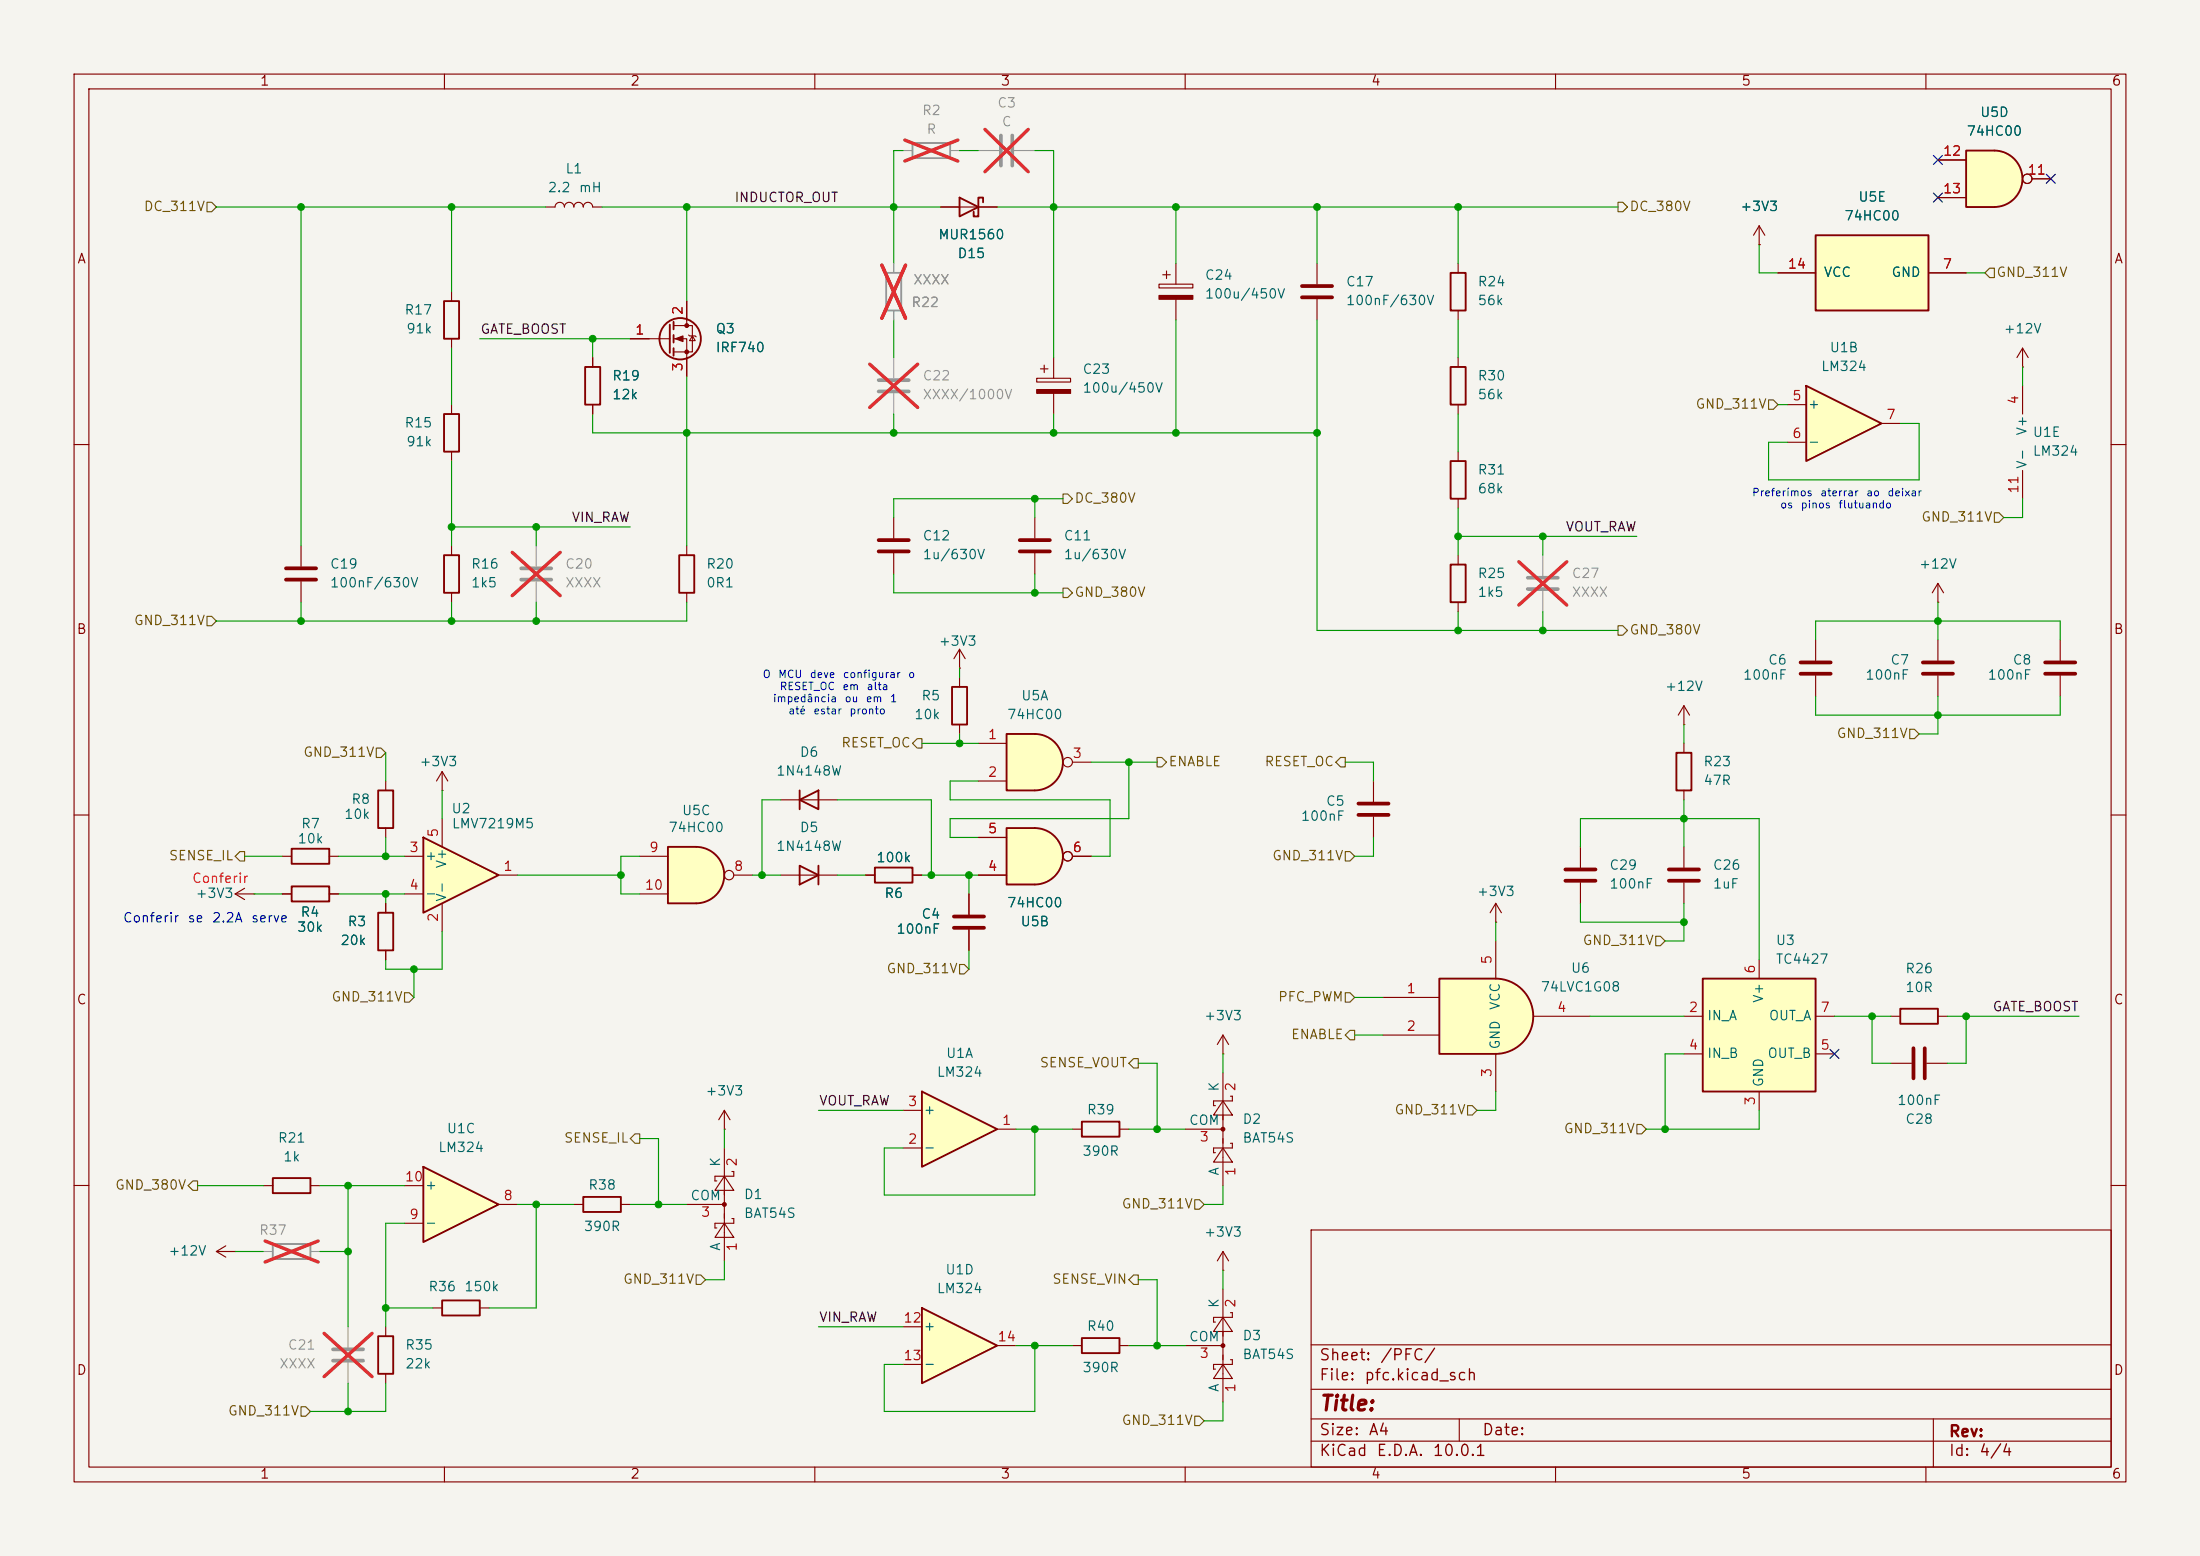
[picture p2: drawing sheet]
<svg xmlns="http://www.w3.org/2000/svg" width="297mm" height="210mm" viewBox="0 0 297 210" stroke-linecap="round" stroke-linejoin="round" font-family="sans-serif">
<path d="M0 0h297v210h-297z" fill="#f5f4ef" stroke="#f5f4ef" stroke-width=".14"/>
<g fill="none" stroke="#840000" stroke-width=".15">
<path d="M10 10h277v190h-277zM12 12h273v186h-273zM60 10v2M110 10v2M160 10v2M210 10v2M260 10v2M10 60h2M92.7 73.7v1.2M285 60h2M92.7 80v1.3M10 110h2"/>
<path d="M285 110h2M10 160h2M177 166h108v32h-108zM285 160h2M60 198v2M110 198v2M160 198v2M177 194.5h108M177 191.5h108M177 187.5h108M177 181.5h108M197 191.5v3"/>
<path d="M210 198v2M260 198v2M261 191.5v6.5"/>
</g>
<path d="M70.4 76.7h4M70.4 78.2h4" fill="none" stroke="#9c9b98" stroke-width=".51"/>
<path d="M72.4 73.7v2.8M72.4 78.5v2.8" fill="none" stroke="#9c9b98" stroke-width=".15"/>
<path d="M69.2 74.5l6.4 5.9M75.6 74.5l-6.4 5.9" fill="none" stroke="#e12e31" stroke-width=".46"/>
<path d="M91.7 74.9h2v5.1h-2z" fill="none" stroke="#840000" stroke-width=".25"/>
<path d="M245.1 31.8h15.2v10.1h-15.2z" fill="#ffffc2"/>
<path d="M245.1 31.8h15.2v10.1h-15.2zM59.9 74.9h2.1v5.1h-2.1zM195.8 76.2h2.1v5.1h-2.1zM107.9 108l2.6-1.3v2.5zM107.9 106.7v2.5M146 180.6h5.1v2h-5.1z" fill="none" stroke="#840000" stroke-width=".25"/>
<g fill="none" stroke="#840000" stroke-width=".15">
<path d="M240 36.8h5.1M260.3 36.8h5.1M61 73.7v1.2M196.8 74.9v1.3M61 80v1.3M196.8 81.3v1.3M105.4 108h7.6M165.1 177.8l1.3 1.9h-2.6zM165.1 174v15.2M166.1 177.2h.3v.6h-2.6v.6h.3M144.8 181.6h1.2M151.1 181.6h1.3"/>
<path d="M160 181.6h5.1M165.1 184.2l1.3 1.9h-2.6zM166.1 183.5h.3v.7h-2.6v.6h.3"/>
</g>
<path d="M123.2 19.3h5.1v2h-5.1z" fill="none" stroke="#9c9b98" stroke-width=".25"/>
<path d="M121.9 20.3h1.3M128.3 20.3h1.2M132.1 20.3h2.8M136.9 20.3h2.8" fill="none" stroke="#9c9b98" stroke-width=".15"/>
<path d="M122.1 18.9l7.2 2.8M129.3 18.9l-7.2 2.8M133 17.5l5.8 5.7M138.8 17.5l-5.8 5.7" fill="none" stroke="#e12e31" stroke-width=".46"/>
<path d="M135.1 18.3v4.1M136.7 18.3v4.1" fill="none" stroke="#9c9b98" stroke-width=".51"/>
<circle cx="165.1" cy="181.6" r=".25" fill="#840000" stroke="#840000" stroke-width=".15"/>
<path d="M139.7 111.8a3.8 3.8 0 0 1 3.8 3.8 3.8 3.8 0 0 1-3.8 3.8z" fill="#ffffc2" stroke="#ffffc2" stroke-width=".14"/>
<path d="M135.9 111.8h3.8v7.6h-3.8z" fill="#ffffc2"/>
<g fill="none" stroke="#840000" stroke-width=".25">
<path d="M90.4 43.8v3.8M90.9 43.4v1.1M90.9 45.2v1M90.9 47v1M135.9 111.8h3.8a3.8 3.8 0 0 1 3.8 3.8 3.8 3.8 0 0 1-3.8 3.8h-3.8zM59.7 175.5h5.1v2h-5.1z"/>
<circle cx="91.8" cy="45.7" r="2.79"/>
</g>
<g fill="none" stroke="#840000" stroke-width=".15">
<path d="M85.1 45.7h5.3M90.9 43.9h2.6v3.6h-2.6M90.9 45.7h1.8v5.1M92.7 40.6v3.3M93 45.2l.1 .1h.8l.1 .2M93.5 45.3l.4 .7h-.8zM120.6 69.9v2.7M120.6 74.7v2.8M132.1 118.1h3.8M132.1 113h3.8M144.8 115.6h2.5M58.4 176.5h1.3"/>
<path d="M64.8 176.5h1.2"/>
<circle cx="144.1" cy="115.6" r=".63"/>
</g>
<g fill="#840000" stroke="#840000" stroke-width=".15">
<path d="M91.2 45.7l1-.4v.8z"/>
<circle cx="92.7" cy="43.9" r=".25"/>
<circle cx="92.7" cy="47.5" r=".25"/>
</g>
<path d="M118.6 74.4h4.1M118.6 72.9h4.1" fill="none" stroke="#840000" stroke-width=".51"/>
<path d="M124.5 147.3l10.1 5.1-10.1 5.1z" fill="#ffffc2"/>
<path d="M59.9 55.9h2.1v5.1h-2.1zM59.9 40.6h2.1v5.1h-2.1zM128.5 92.7h2.1v5.1h-2.1zM124.5 147.3l10.1 5.1-10.1 5.1z" fill="none" stroke="#840000" stroke-width=".25"/>
<g fill="none" stroke="#840000" stroke-width=".15">
<path d="M61 39.4v1.2M61 45.7v1.3M61 54.6v1.3M40.6 73.7v2.8M40.6 78.5v2.8M61 61v1.2M139.7 69.9v2.7M139.7 74.7v2.8M129.5 90.2h.1M129.5 87.6v2.6M129.5 91.4v1.3M129.5 97.8v1.3"/>
<path d="M129.5 87.6l-.7 1.3M129.5 87.6l.8 1.3M185.4 105.4v2.8M185.4 110.2v2.8M97.8 152.4h.1M97.8 149.9l-.8 1.2M97.8 149.9l.8 1.2M97.8 149.9v2.5M121.9 154.9h2.6M121.9 149.9h2.6M134.6 152.4h2.6M165.1 171.5h.1"/>
<path d="M165.1 168.9l-.8 1.3M165.1 168.9l.8 1.3M165.1 168.9v2.6"/>
</g>
<path d="M38.6 78.2h4.1M38.6 76.7h4.1M137.7 74.4h4M137.7 72.9h4M183.4 108.5h4.1M183.4 110h4.1" fill="none" stroke="#840000" stroke-width=".51"/>
<path d="M45 182.1h4M45 183.6h4" fill="none" stroke="#9c9b98" stroke-width=".51"/>
<path d="M47 179.1v2.8M47 183.9v2.8" fill="none" stroke="#9c9b98" stroke-width=".15"/>
<path d="M43.8 180l6.4 5.8M50.2 180l-6.4 5.8" fill="none" stroke="#e12e31" stroke-width=".46"/>
<path d="M139.7 99.1a3.8 3.8 0 0 1 3.8 3.8 3.8 3.8 0 0 1-3.8 3.8z" fill="#ffffc2" stroke="#ffffc2" stroke-width=".14"/>
<path d="M135.9 99.1h3.8v7.6h-3.8z" fill="#ffffc2"/>
<path d="M129.5 26.7l2.6 1.2-2.6 1.3zM132.7 27.3v-.6h-.6v2.5h-.7v-.6M135.9 99.1h3.8a3.8 3.8 0 0 1 3.8 3.8 3.8 3.8 0 0 1-3.8 3.8h-3.8z" fill="none" stroke="#840000" stroke-width=".25"/>
<g fill="none" stroke="#840000" stroke-width=".15">
<path d="M127 27.9h7.6M132.1 100.3h3.8M132.1 105.4h3.8M144.8 102.9h2.5"/>
<circle cx="144.1" cy="102.9" r=".63"/>
</g>
<path d="M119.6 36.8h2.1v5.1h-2.1z" fill="none" stroke="#9c9b98" stroke-width=".25"/>
<path d="M120.6 35.6v1.2M120.6 41.9v1.3M120.6 48.3v2.8M120.6 53.1v2.8" fill="none" stroke="#9c9b98" stroke-width=".15"/>
<path d="M119 35.8l3.3 7.2M122.3 35.8l-3.3 7.2M117.4 49.1l6.5 5.9M123.9 49.1l-6.5 5.9" fill="none" stroke="#e12e31" stroke-width=".46"/>
<path d="M118.6 51.3h4.1M118.6 52.8h4.1" fill="none" stroke="#9c9b98" stroke-width=".51"/>
<path d="M57.1 113l10.2 5.1-10.2 5.1z" fill="#ffffc2"/>
<path d="M79 49.5h2v5.1h-2zM39.4 119.6h5v2.1h-5zM39.4 114.6h5v2h-5zM57.1 113l10.2 5.1-10.2 5.1zM107.9 116.8l2.6 1.3-2.6 1.3zM110.5 116.8v2.6M118.1 117.1h5.1v2h-5.1zM51.1 123.2h2v5.1h-2zM36.8 159h5.1v2h-5.1zM146 151.4h5.1v2h-5.1z" fill="none" stroke="#840000" stroke-width=".25"/>
<g fill="none" stroke="#840000" stroke-width=".15">
<path d="M80 48.3v1.2M80 54.6v1.3M273 49.5h.1M273 47l-.7 1.3M273 47l.8 1.3M273 47v2.5M273 52.1v3.8M273 63.5v3.8M261.6 86.4v2.8M261.6 91.2v2.8M278.1 86.4v2.8M278.1 91.2v2.8"/>
<path d="M38.1 115.6h1.3M44.4 115.6h1.3M54.6 115.6h2.5M59.7 106.7h.1M59.7 104.1v2.6M59.7 110.5v3.8M59.7 104.1l-.8 1.3M59.7 104.1l.8 1.3M67.3 118.1h2.5M105.4 118.1h7.6M116.8 118.1h1.3M123.2 118.1h1.3"/>
<path d="M38.1 120.7h1.3M44.4 120.7h1.3M52.1 121.9v1.3M52.1 128.3v1.2M54.6 120.7h2.5M59.7 121.9v3.8M165.1 139.7l-.8 1.3M165.1 139.7l.8 1.3M165.1 139.7v2.5M97.8 158.8l1.3 1.9h-2.6zM97.8 154.9v15.3M98.8 158.1h.3v.7h-2.6v.6h.3"/>
<path d="M144.8 152.4h1.2M151.1 152.4h1.3M160 152.4h5.1M165.1 142.2h.1M165.1 154.9l1.3 1.9h-2.6zM165.1 148.6l1.3 1.9h-2.6zM165.1 144.8v15.2M166.1 154.3h.3v.6h-2.6v.7h.3M166.1 148h.3v.6h-2.6v.6h.3M29.2 168.9l1.3 .8M29.2 168.9h2.5M30.5 168.1l-1.3 .8"/>
<path d="M31.7 168.9h.1M35.6 160h1.2M41.9 160h1.3M92.7 162.6h5.1M97.8 165.1l1.3 1.9h-2.6zM98.8 164.5h.3v.6h-2.6v.6h.3"/>
</g>
<g fill="#840000" stroke="#840000" stroke-width=".15">
<circle cx="97.8" cy="162.6" r=".25"/>
<circle cx="165.1" cy="152.4" r=".25"/>
</g>
<path d="M36.8 167.9h5.1v2h-5.1z" fill="none" stroke="#9c9b98" stroke-width=".25"/>
<path d="M35.6 168.9h1.2M41.9 168.9h1.3" fill="none" stroke="#9c9b98" stroke-width=".15"/>
<path d="M35.8 167.5l7.2 2.8M43 167.5l-7.2 2.8" fill="none" stroke="#e12e31" stroke-width=".46"/>
<path d="M259.6 89.4h4.1M259.6 90.9h4.1M276.1 89.4h4.1M276.1 90.9h4.1" fill="none" stroke="#840000" stroke-width=".51"/>
<path d="M243.8 52.1l10.2 5.1-10.2 5z" fill="#ffffc2"/>
<path d="M243.8 52.1l10.2 5.1-10.2 5zM51.1 106.7h2v5.1h-2zM78.7 161.5h5.1v2.1h-5.1z" fill="none" stroke="#840000" stroke-width=".25"/>
<g fill="none" stroke="#840000" stroke-width=".15">
<path d="M237.5 33h.1M237.5 30.5l-.8 1.3M237.5 30.5l.8 1.3M237.5 30.5v2.5M241.3 54.6h2.5M241.3 59.7h2.5M254 57.2h2.5M33 119.9l-1.3 .8M52.1 105.4v1.3M52.1 111.8v1.2M31.7 120.7l1.3 .7M31.7 120.7h2.6"/>
<path d="M34.3 120.7h.1M130.8 120.7v2.7M130.8 125.5v2.8M77.5 162.6h1.2M83.8 162.6h1.3"/>
</g>
<path d="M128.8 123.7h4M128.8 125.2h4" fill="none" stroke="#840000" stroke-width=".51"/>
<path d="M57.1 157.5l10.2 5.1-10.2 5z" fill="#ffffc2"/>
<path d="M57.1 157.5l10.2 5.1-10.2 5z" fill="none" stroke="#840000" stroke-width=".25"/>
<path d="M54.6 165.1h2.5M54.6 160h2.5M67.3 162.6h2.5" fill="none" stroke="#840000" stroke-width=".15"/>
<path d="M124.5 176.5l10.1 5.1-10.1 5.1z" fill="#ffffc2"/>
<path d="M124.5 176.5l10.1 5.1-10.1 5.1z" fill="none" stroke="#840000" stroke-width=".25"/>
<path d="M121.9 179.1h2.6M121.9 184.2h2.6M134.6 181.6h2.6" fill="none" stroke="#840000" stroke-width=".15"/>
<path d="M94 114.3a3.8 3.8 0 0 1 3.8 3.8 3.8 3.8 0 0 1-3.8 3.8z" fill="#ffffc2" stroke="#ffffc2" stroke-width=".14"/>
<path d="M90.2 114.3h3.8v7.6h-3.8z" fill="#ffffc2"/>
<path d="M90.2 114.3h3.8a3.8 3.8 0 0 1 3.8 3.8 3.8 3.8 0 0 1-3.8 3.8h-3.8zM256.5 136.1h5.1v2.1h-5.1zM51.1 180.3h2v5.1h-2z" fill="none" stroke="#840000" stroke-width=".25"/>
<g fill="none" stroke="#840000" stroke-width=".15">
<path d="M73.7 27.9h1.2a.64 .64 0 0 1 .7-.6 .64 .64 0 0 1 .6 .6 .64 .64 0 0 1 .6-.6 .64 .64 0 0 1 .7 .6 .64 .64 0 0 1 .6-.6 .64 .64 0 0 1 .6 .6 .64 .64 0 0 1 .7-.6 .64 .64 0 0 1 .6 .6h1.3M261.6 78.7l-.7 1.3M261.6 78.7l.8 1.3M261.6 78.7v2.6M261.6 81.3h.1M86.4 115.6h3.8M99.1 118.1h2.5M86.4 120.7h3.8M201.9 124.5h.1M201.9 121.9l-.7 1.3M201.9 121.9l.8 1.3M201.9 121.9v2.6"/>
<path d="M255.3 137.2h1.2M261.6 137.2h1.3M255.3 143.5h2.8M260.1 143.5h2.8M52.1 179.1v1.2M52.1 185.4v1.3"/>
<circle cx="98.4" cy="118.1" r=".63"/>
</g>
<path d="M258.3 141.5v4M259.8 141.5v4" fill="none" stroke="#840000" stroke-width=".51"/>
<path d="M229.9 132.1h15.2v15.2h-15.2z" fill="#ffffc2"/>
<path d="M229.9 132.1h15.2v15.2h-15.2z" fill="none" stroke="#840000" stroke-width=".25"/>
<path d="M213.4 114.3v2.8M213.4 119.1v2.8M227.3 137.2h2.6M237.5 129.5v2.6M245.1 137.2h2.5M227.3 142.2h2.6M237.5 147.3v2.6M245.1 142.2h2.5" fill="none" stroke="#840000" stroke-width=".15"/>
<path d="M211.3 117.3h4.1M211.3 118.9h4.1" fill="none" stroke="#840000" stroke-width=".51"/>
<path d="M201.9 132.1a5.1 5.1 0 0 1 5.1 5.1 5.1 5.1 0 0 1-5.1 5z" fill="#ffffc2" stroke="#ffffc2" stroke-width=".14"/>
<path d="M194.3 132.1h7.6v10.1h-7.6z" fill="#ffffc2"/>
<path d="M195.8 36.8h2.1v5.1h-2.1zM195.8 49.5h2.1v5.1h-2.1zM195.8 62.2h2.1v5.1h-2.1zM226.3 101.6h2v5.1h-2zM194.3 132.1h7.6a5.1 5.1 0 0 1 5.1 5.1 5.1 5.1 0 0 1-5.1 5h-7.6z" fill="none" stroke="#840000" stroke-width=".25"/>
<g fill="none" stroke="#840000" stroke-width=".15">
<path d="M177.8 35.6v2.8M196.8 35.6v1.2M177.8 40.4v2.8M196.8 41.9v1.3M196.8 48.3v1.2M196.8 54.6v1.3M196.8 61v1.2M196.8 67.3v1.3M227.3 97.8h.1M227.3 95.3v2.5M227.3 95.3l-.7 1.2M227.3 95.3l.8 1.2"/>
<path d="M245.1 86.4v2.8M245.1 91.2v2.8M227.3 100.3v1.3M227.3 106.7v1.3M227.3 114.3v2.8M227.3 119.1v2.8M186.7 134.6h7.6M186.7 139.7h7.6M201.9 127v5.1M207 137.2h7.6M201.9 142.2v5.1"/>
</g>
<path d="M175.8 38.6h4M175.8 40.1h4M243.1 89.4h4M243.1 90.9h4M225.3 117.3h4.1M225.3 118.9h4.1" fill="none" stroke="#840000" stroke-width=".51"/>
<path d="M206.2 78h4.1M206.2 79.5h4.1" fill="none" stroke="#9c9b98" stroke-width=".51"/>
<path d="M208.3 74.9v2.8M208.3 79.8v2.8" fill="none" stroke="#9c9b98" stroke-width=".15"/>
<path d="M205 75.8l6.5 5.9M211.5 75.8l-6.5 5.9" fill="none" stroke="#e12e31" stroke-width=".46"/>
<path d="M269.2 20.3a3.8 3.8 0 0 1 3.8 3.8 3.8 3.8 0 0 1-3.8 3.8z" fill="#ffffc2" stroke="#ffffc2" stroke-width=".14"/>
<path d="M265.4 20.3h3.8v7.6h-3.8z" fill="#ffffc2"/>
<path d="M265.4 20.3h3.8a3.8 3.8 0 0 1 3.8 3.8 3.8 3.8 0 0 1-3.8 3.8h-3.8z" fill="none" stroke="#840000" stroke-width=".25"/>
<g fill="none" stroke="#840000" stroke-width=".15">
<path d="M127 27.9h2.5M132.1 27.9h2.5M156.5 38.4h4.5v.5h-4.5zM157 37.1h1M157.5 36.6v1M158.7 35.6v2.8M237.5 33h.1M240 36.8h5.1M260.3 36.8h5.1M261.6 21.6h3.8M261.6 26.7h3.8M274.3 24.1h2.6"/>
<path d="M80 48.3v1.2M80 54.6v1.3M85.1 45.7h2.5M92.7 40.6v2.6M92.7 48.3v2.5M140 51.1h4.5v.5h-4.5zM140.5 49.8h1M141 49.3v1M142.2 48.3v2.8M142.2 53.1v2.8M158.7 40.4v2.8M116.8 118.1h1.3"/>
<path d="M123.2 118.1h1.3M132.1 118.1h3.8M132.1 113h3.8M144.8 115.6h2.5M38.1 120.7h1.3M44.4 120.7h1.3M52.1 121.9v1.3M52.1 128.3v1.2M130.8 120.7v2.7M130.8 125.5v2.8"/>
<circle cx="273.7" cy="24.1" r=".63"/>
<circle cx="144.1" cy="115.6" r=".63"/>
</g>
<g fill="#840000" stroke="#840000" stroke-width=".15">
<path d="M140 52.6h4.5v.5h-4.5z"/>
<path d="M156.5 39.9h4.5v.5h-4.5z"/>
</g>
<g fill="none" stroke="#725600" stroke-width=".15">
<path d="M27.9 27.3h.7l.6 .6-.6 .7h-.7zM218.4 27.3h.7l.6 .6-.6 .7h-.7zM268.6 36.2h.6v1.3h-.6l-.6-.7zM238.8 54h.6l.6 .6-.6 .6h-.6zM143.5 66.7h.6l.7 .6-.7 .6h-.6zM143.5 79.4h.6l.7 .6-.7 .6h-.6zM269.2 69.2h.7l.6 .7-.6 .6h-.7zM27.9 83.2h.7l.6 .6-.6 .7h-.7zM123.8 99.7h.7v1.3h-.7l-.6-.7zM218.4 84.5h.7l.6 .6-.6 .6h-.7zM257.8 98.4h.6l.7 .7-.7 .6h-.6zM31.7 115.6l.7-.7h.6v1.3h-.6z"/>
<path d="M50.8 101h.6l.7 .6-.7 .6h-.6zM156.2 102.2h.6l.7 .7-.7 .6h-.6zM181 102.2h.6v1.3h-.6l-.7-.6zM181.6 114.9h.6l.7 .7-.7 .6h-.6zM54.6 134h.6l.7 .6-.7 .7h-.6zM129.5 130.2h.7l.6 .6-.6 .6h-.7zM181.6 134h.6l.7 .6-.7 .7h-.6zM182.2 139.1h.7v1.2h-.7l-.6-.6zM223.5 126.4h.7l.6 .6-.6 .6h-.7zM26 159.4h.7v1.3h-.7l-.6-.7zM85.7 153h.7v1.3h-.7l-.6-.6zM153 142.9h.7v1.2h-.7l-.6-.6z"/>
<path d="M198.1 149.2h.7l.6 .7-.6 .6h-.7zM221 151.8h.6l.6 .6-.6 .6h-.6zM94 172.1h.6l.6 .6-.6 .7h-.6zM153 172.1h.7v1.3h-.7l-.6-.7zM161.3 161.9h.6l.7 .7-.7 .6h-.6zM40.6 189.9h.7l.6 .6-.6 .6h-.7zM161.3 191.1h.6l.7 .7-.7 .6h-.6z"/>
</g>
<g fill="none" stroke="#009600" stroke-width=".15">
<path d="M29.2 27.9h44.5M40.6 27.9v45.8M61 27.9v11.5M81.3 27.9h45.7M92.7 27.9v12.7M121.9 20.3h-1.3v15.3M129.5 20.3h2.6M134.6 27.9h83.8M139.7 20.3h2.5v28M158.7 27.9v7.7M177.8 27.9v7.7M196.8 27.9v7.7"/>
<path d="M237.5 33v3.8h2.5M265.4 36.8h2.6M61 47v7.6M64.8 45.7h20.3M80 55.9v2.5h97.8M80 45.7v2.6M92.7 50.8v22.9M120.6 43.2v5.1M120.6 55.9v2.5M142.2 55.9v2.5M158.7 43.2v15.2M177.8 43.2v41.9h40.6"/>
<path d="M196.8 43.2v5.1M196.8 55.9v5.1M240 54.6h1.3M256.5 57.2h2.6v7.6h-20.3v-5.1h2.5M273 49.5v2.6M61 71.1h24.1M61 62.2v11.5M72.4 71.1v2.6M120.6 77.5v2.5h22.9M139.7 67.3v2.6M139.7 77.5v2.5M143.5 67.3h-22.9v2.6"/>
<path d="M196.8 68.6v6.3M196.8 72.4h24.2M208.3 72.4v2.5M273 67.3v2.6h-2.5M40.6 81.3v2.5M61 81.3v2.5M72.4 81.3v2.5M92.7 81.3v2.5h-63.5M129.5 90.2v1.2M129.5 99.1v1.2M196.8 82.6v2.5M208.3 82.6v2.5"/>
<path d="M227.3 97.8v2.5M245.1 86.4v-2.6h33v2.6M245.1 94v2.5h33v-2.5M261.6 94v5.1h-2.5M261.6 81.3v5.1M33 115.6h5.1M45.7 115.6h8.9M52.1 101.6v3.8M52.1 113v2.6M59.7 106.7v3.8M69.8 118.1h14M86.4 115.6h-2.6v5.1h2.6"/>
<path d="M101.6 118.1h3.8M105.4 108h-2.5v10.1M113 118.1h3.8M113 108h12.7v10.1M124.5 118.1h7.6M124.5 100.3h7.6M130.8 118.1v2.6M132.1 105.4h-3.8v2.6h21.6v7.6h-2.6M147.3 102.9h8.9M152.4 102.9v7.6h-24.1v2.5h3.8M181.6 102.9h3.8v2.5M185.4 113v2.6h-2.5"/>
<path d="M213.4 114.3v-3.8h24.1v19M227.3 108v6.3M34.3 120.7h3.8M45.7 120.7h8.9M52.1 120.7v1.2M55.9 130.8v3.8M59.7 125.7v5.1h-7.6v-1.3M130.8 128.3v2.5M182.9 134.6h3.8M182.9 139.7h3.8M201.9 124.5v2.5M213.4 121.9v2.6h13.9"/>
<path d="M214.6 137.2h12.7M227.3 121.9v5.1h-2.5M247.6 137.2h7.7M252.7 137.2v6.3h2.6M262.9 137.2h17.8M265.4 137.2v6.3h-2.5M86.4 153.7h2.5v8.9M97.8 152.4v2.5M110.5 149.9h11.4M137.2 152.4h7.6M139.7 152.4v8.9h-20.3v-6.4h2.5M152.4 152.4h7.6"/>
<path d="M153.7 143.5h2.5v8.9M165.1 142.2v2.6M201.9 147.3v2.6h-2.5M227.3 142.2h-2.5v10.2M237.5 149.9v2.5h-15.3M26.7 160h8.9M31.7 168.9h3.9M43.2 168.9h3.8M43.2 160h11.4M47 160v19.1M52.1 176.5h6.3M54.6 165.1h-2.5v14"/>
<path d="M69.8 162.6h7.7M72.4 162.6v13.9h-6.4M85.1 162.6h7.6M97.8 170.2v2.5h-2.6M110.5 179.1h11.4M153.7 172.7h2.5v8.9M165.1 160v2.6h-2.5M165.1 171.5v2.5M47 186.7v3.8M52.1 186.7v3.8h-10.2M137.2 181.6h7.6M139.7 181.6v8.9h-20.3v-6.3h2.5"/>
<path d="M152.4 181.6h7.6M165.1 189.2v2.6h-2.5"/>
</g>
<path d="M261 26.1l1.2 1.2M261 21l1.2 1.2M262.2 26.1l-1.2 1.2M262.2 21l-1.2 1.2M276.3 23.5l1.2 1.2M277.5 23.5l-1.2 1.2M247 141.6l1.3 1.2M248.3 141.6l-1.3 1.2" fill="none" stroke="#000084" stroke-width=".15"/>
<path d="M120.6 35.6v1.2M120.6 41.9v1.3" fill="none" stroke="#9c9b98" stroke-width=".15"/>
<path d="M119 35.8l3.3 7.2M122.3 35.8l-3.3 7.2" fill="none" stroke="#e12e31" stroke-width=".46"/>
<g fill="#009600" stroke="#009600" stroke-width=".14">
<circle cx="129.5" cy="100.3" r=".46"/>
<circle cx="92.7" cy="58.4" r=".46"/>
<circle cx="142.2" cy="58.4" r=".46"/>
<circle cx="120.6" cy="58.4" r=".46"/>
<circle cx="139.7" cy="67.3" r=".46"/>
<circle cx="139.7" cy="80" r=".46"/>
<circle cx="52.1" cy="115.6" r=".46"/>
<circle cx="52.1" cy="120.7" r=".46"/>
<circle cx="40.6" cy="83.8" r=".46"/>
<circle cx="61" cy="83.8" r=".46"/>
<circle cx="72.4" cy="83.8" r=".46"/>
<circle cx="55.9" cy="130.8" r=".46"/>
<circle cx="61" cy="27.9" r=".46"/>
<circle cx="92.7" cy="27.9" r=".46"/>
<circle cx="120.6" cy="27.9" r=".46"/>
<circle cx="80" cy="45.7" r=".46"/>
<circle cx="40.6" cy="27.9" r=".46"/>
<circle cx="52.1" cy="176.5" r=".46"/>
<circle cx="47" cy="168.9" r=".46"/>
<circle cx="72.4" cy="162.6" r=".46"/>
<circle cx="47" cy="190.5" r=".46"/>
<circle cx="47" cy="160" r=".46"/>
<circle cx="102.9" cy="118.1" r=".46"/>
<circle cx="83.8" cy="118.1" r=".46"/>
<circle cx="72.4" cy="71.1" r=".46"/>
<circle cx="61" cy="71.1" r=".46"/>
<circle cx="88.9" cy="162.6" r=".46"/>
<circle cx="125.7" cy="118.1" r=".46"/>
<circle cx="152.4" cy="102.9" r=".46"/>
<circle cx="130.8" cy="118.1" r=".46"/>
<circle cx="252.7" cy="137.2" r=".46"/>
<circle cx="227.3" cy="124.5" r=".46"/>
<circle cx="265.4" cy="137.2" r=".46"/>
<circle cx="224.8" cy="152.4" r=".46"/>
<circle cx="227.3" cy="110.5" r=".46"/>
<circle cx="208.3" cy="85.1" r=".46"/>
<circle cx="196.8" cy="85.1" r=".46"/>
<circle cx="208.3" cy="72.4" r=".46"/>
<circle cx="261.6" cy="96.5" r=".46"/>
<circle cx="196.8" cy="27.9" r=".46"/>
<circle cx="158.7" cy="58.4" r=".46"/>
<circle cx="177.8" cy="58.4" r=".46"/>
<circle cx="142.2" cy="27.9" r=".46"/>
<circle cx="158.7" cy="27.9" r=".46"/>
<circle cx="177.8" cy="27.9" r=".46"/>
<circle cx="196.8" cy="72.4" r=".46"/>
<circle cx="156.2" cy="181.6" r=".46"/>
<circle cx="156.2" cy="152.4" r=".46"/>
<circle cx="139.7" cy="152.4" r=".46"/>
<circle cx="139.7" cy="181.6" r=".46"/>
<circle cx="261.6" cy="83.8" r=".46"/>
</g>
<text font-size="2" fill="#840000" x="178" y="190.9">Title:</text>
<g font-size="1.5" fill="#840000">
<text x="178" y="184">Sheet:</text>
<text x="186.2" y="184">/PFC/</text>
<text x="178" y="186.7">File:</text>
<text x="184.1" y="186.7">pfc.kicad_sch</text>
<text x="178" y="196.9">KiCad</text>
<text x="178" y="194.1">Size:</text>
<text x="184.7" y="194.1">A4</text>
<text x="185.7" y="196.9">E.D.A.</text>
<text x="193.3" y="196.9">10.0.1</text>
<text x="200" y="194.1">Date:</text>
<text x="263" y="194.3">Rev:</text>
<text x="263" y="196.9">Id:</text>
<text x="267.1" y="196.9">4/4</text>
</g>
<g font-size="1.3" fill="#840000">
<text x="35" y="11.9">1</text>
<text x="85" y="11.9">2</text>
<text x="135" y="11.9">3</text>
<text x="185" y="11.9">4</text>
<text x="235" y="11.9">5</text>
<text x="285" y="11.9">6</text>
<text x="10.3" y="35.9">A</text>
<text x="285.3" y="35.9">A</text>
<text x="10.3" y="85.9">B</text>
<text x="285.3" y="85.9">B</text>
<text x="10.3" y="135.9">C</text>
<text x="285.3" y="135.9">C</text>
<text x="10.3" y="185.9">D</text>
<text x="285.3" y="185.9">D</text>
<text x="35" y="199.9">1</text>
<text x="85" y="199.9">2</text>
<text x="135" y="199.9">3</text>
<text x="185" y="199.9">4</text>
<text x="235" y="199.9">5</text>
<text x="285" y="199.9">6</text>
</g>
<g font-size="1.3" fill="#939391">
<text x="124.4" y="15.8">R2</text>
<text x="134.5" y="14.8">C3</text>
<text x="135.2" y="17.4">C</text>
<text x="125" y="18.4">R</text>
<text x="122.9" y="41.8">R22</text>
<text x="123.2" y="38.7">XXXX</text>
<text x="124.5" y="51.7">C22</text>
<text x="124.5" y="54.2">XXXX/1000V</text>
<text x="76.2" y="77.1">C20</text>
<text x="76.2" y="79.6">XXXX</text>
<text x="212.1" y="78.3">C27</text>
<text x="212.1" y="80.9">XXXX</text>
<text x="34.9" y="167">R37</text>
<text x="37.6" y="185">XXXX</text>
<text x="38.8" y="182.5">C21</text>
</g>
<g font-size="1.3" fill="#006464">
<text x="267.2" y="16.1">U5D</text>
<text x="76.2" y="23.7">L1</text>
<text x="265.4" y="18.6">74HC00</text>
<text x="73.9" y="26.3">2.2</text>
<text x="78.1" y="26.3">mH</text>
<text x="234.8" y="28.8">+3V3</text>
<text x="250.8" y="27.5">U5E</text>
<text x="126.6" y="32.6">MUR1560</text>
<text x="129.2" y="35.2">D15</text>
<text x="248.9" y="30.1">74HC00</text>
<text x="162.6" y="40.6">100u/450V</text>
<text x="162.6" y="38.1">C24</text>
<text x="181.6" y="41.5">100nF/630V</text>
<text x="181.6" y="39">C17</text>
<text x="199.4" y="41.5">56k</text>
<text x="199.4" y="39">R24</text>
<text x="246.1" y="37.7">VCC</text>
<text x="255.3" y="37.7">GND</text>
<text x="54.5" y="42.8">R17</text>
<text x="54.8" y="45.3">91k</text>
<text x="96.5" y="47.9">IRF740</text>
<text x="96.5" y="45.3">Q3</text>
<text x="246.9" y="47.9">U1B</text>
<text x="270.4" y="45.3">+12V</text>
<text x="82.6" y="51.7">R19</text>
<text x="146.1" y="53.3">100u/450V</text>
<text x="146.1" y="50.8">C23</text>
<text x="199.4" y="51.7">R30</text>
<text x="245.8" y="50.4">LM324</text>
<text x="54.5" y="58">R15</text>
<text x="82.6" y="54.2">12k</text>
<text x="199.4" y="54.2">56k</text>
<text x="244" y="55.5">+</text>
<text x="273.9" y="58.9" transform="rotate(-90 273.9 58.9)">V+</text>
<text x="274.3" y="59.3">U1E</text>
<text x="54.8" y="60.6">91k</text>
<text x="199.4" y="64.4">R31</text>
<text x="244" y="60.6">-</text>
<text x="273.9" y="63.4" transform="rotate(-90 273.9 63.4)">V-</text>
<text x="274.3" y="61.8">LM324</text>
<text x="199.4" y="66.9">68k</text>
<text x="44.5" y="77.1">C19</text>
<text x="63.5" y="77.1">R16</text>
<text x="95.3" y="77.1">R20</text>
<text x="124.5" y="75.8">1u/630V</text>
<text x="124.5" y="73.3">C12</text>
<text x="143.5" y="75.8">1u/630V</text>
<text x="143.5" y="73.3">C11</text>
<text x="259" y="77.1">+12V</text>
<text x="44.5" y="79.6">100nF/630V</text>
<text x="63.5" y="79.6">1k5</text>
<text x="95.3" y="79.6">0R1</text>
<text x="199.4" y="80.9">1k5</text>
<text x="199.4" y="78.3">R25</text>
<text x="126.6" y="87.5">+3V3</text>
<text x="124.3" y="94.8">R5</text>
<text x="137.8" y="94.8">U5A</text>
<text x="224.7" y="93.6">+12V</text>
<text x="235.2" y="92">100nF</text>
<text x="238.6" y="90">C6</text>
<text x="251.7" y="92">100nF</text>
<text x="255.1" y="90">C7</text>
<text x="268.2" y="92">100nF</text>
<text x="271.6" y="90">C8</text>
<text x="123.3" y="97.4">10k</text>
<text x="135.9" y="97.4">74HC00</text>
<text x="56.5" y="103.7">+3V3</text>
<text x="104.7" y="105">1N4148W</text>
<text x="107.9" y="102.5">D6</text>
<text x="229.9" y="103.7">R23</text>
<text x="229.9" y="106.3">47R</text>
<text x="40.6" y="112.1">R7</text>
<text x="46.4" y="110.8">10k</text>
<text x="47.3" y="108.8">R8</text>
<text x="60.9" y="110.1">U2</text>
<text x="60.9" y="112.1">LMV7219M5</text>
<text x="90.2" y="112.6">74HC00</text>
<text x="92" y="110.3">U5C</text>
<text x="107.9" y="112.6">D5</text>
<text x="175.5" y="111.1">100nF</text>
<text x="178.9" y="109.1">C5</text>
<text x="40.1" y="114.1">10k</text>
<text x="57.3" y="116.4">+</text>
<text x="60.6" y="117.3" transform="rotate(-90 60.6 117.3)">V+</text>
<text x="104.7" y="115.2">1N4148W</text>
<text x="118.2" y="116.7">100k</text>
<text x="217.2" y="117.7">C29</text>
<text x="231.1" y="117.7">C26</text>
<text x="26.3" y="121.5">+3V3</text>
<text x="40.5" y="124.1">R4</text>
<text x="46.8" y="125.3">R3</text>
<text x="57.3" y="121.5">-</text>
<text x="60.6" y="121.8" transform="rotate(-90 60.6 121.8)">V-</text>
<text x="119.3" y="121.5">R6</text>
<text x="124.3" y="124.3">C4</text>
<text x="135.9" y="122.8">74HC00</text>
<text x="137.7" y="125.3">U5B</text>
<text x="199.3" y="121.3">+3V3</text>
<text x="217.2" y="120.2">100nF</text>
<text x="231.1" y="120.2">1uF</text>
<text x="40" y="126.1">30k</text>
<text x="45.9" y="127.9">20k</text>
<text x="120.9" y="126.3">100nF</text>
<text x="212" y="131.6">U6</text>
<text x="239.6" y="127.9">U3</text>
<text x="239.6" y="130.4">TC4427</text>
<text x="257.1" y="131.7">R26</text>
<text x="202.8" y="136.4" transform="rotate(-90 202.8 136.4)">VCC</text>
<text x="207.9" y="134.1">74LVC1G08</text>
<text x="238.4" y="135.5" transform="rotate(-90 238.4 135.5)">V+</text>
<text x="257.1" y="134.2">10R</text>
<text x="127.6" y="143.1">U1A</text>
<text x="162.5" y="138">+3V3</text>
<text x="202.8" y="141.7" transform="rotate(-90 202.8 141.7)">GND</text>
<text x="230.4" y="138">IN_A</text>
<text x="230.4" y="143.1">IN_B</text>
<text x="238.5" y="143.1">OUT_B</text>
<text x="238.7" y="138">OUT_A</text>
<text x="95.1" y="148.2">+3V3</text>
<text x="126.4" y="145.6">LM324</text>
<text x="164.8" y="147.4" transform="rotate(-90 164.8 147.4)">K</text>
<text x="238.4" y="146.8" transform="rotate(-90 238.4 146.8)">GND</text>
<text x="256" y="149.5">100nF</text>
<text x="37.4" y="154.5">R21</text>
<text x="59.1" y="155.8">LM324</text>
<text x="60.2" y="153.3">U1C</text>
<text x="124.6" y="155.8">-</text>
<text x="124.6" y="150.7">+</text>
<text x="146.6" y="150.7">R39</text>
<text x="160.4" y="152.1">COM</text>
<text x="167.6" y="152">D2</text>
<text x="167.6" y="154.5">BAT54S</text>
<text x="257.1" y="152">C28</text>
<text x="38.1" y="157.1">1k</text>
<text x="57.3" y="160.9">+</text>
<text x="79.3" y="160.9">R38</text>
<text x="97.5" y="157.6" transform="rotate(-90 97.5 157.6)">K</text>
<text x="146" y="156.3">390R</text>
<text x="164.8" y="158.8" transform="rotate(-90 164.8 158.8)">A</text>
<text x="57.3" y="166">-</text>
<text x="78.7" y="166.5">390R</text>
<text x="93.1" y="162.3">COM</text>
<text x="100.3" y="162.2">D1</text>
<text x="100.3" y="164.7">BAT54S</text>
<text x="162.5" y="167.2">+3V3</text>
<text x="22.6" y="169.8">+12V</text>
<text x="97.5" y="168.9" transform="rotate(-90 97.5 168.9)">A</text>
<text x="127.5" y="172.3">U1D</text>
<text x="57.7" y="174.6">R36</text>
<text x="62.6" y="174.6">150k</text>
<text x="124.6" y="179.9">+</text>
<text x="126.4" y="174.9">LM324</text>
<text x="146.6" y="179.9">R40</text>
<text x="164.8" y="176.6" transform="rotate(-90 164.8 176.6)">K</text>
<text x="54.6" y="185">22k</text>
<text x="54.6" y="182.5">R35</text>
<text x="124.6" y="185">-</text>
<text x="146" y="185.5">390R</text>
<text x="160.4" y="181.4">COM</text>
<text x="167.6" y="181.2">D3</text>
<text x="167.6" y="183.7">BAT54S</text>
<text x="164.8" y="188" transform="rotate(-90 164.8 188)">A</text>
</g>
<g font-size="1.3" fill="#a90000">
<text x="262.2" y="21.3">12</text>
<text x="273.6" y="23.9">11</text>
<text x="262.2" y="26.4">13</text>
<text x="241.3" y="36.6">14</text>
<text x="262.2" y="36.6">7</text>
<text x="85.7" y="45.5">1</text>
<text x="92.5" y="42.6" transform="rotate(-90 92.5 42.6)">2</text>
<text x="92.5" y="50.2" transform="rotate(-90 92.5 50.2)">3</text>
<text x="241.9" y="54.4">5</text>
<text x="241.9" y="59.4">6</text>
<text x="254.6" y="56.9">7</text>
<text x="272.8" y="54.7" transform="rotate(-90 272.8 54.7)">4</text>
<text x="272.8" y="66.7" transform="rotate(-90 272.8 66.7)">11</text>
<text x="133.3" y="100.1">1</text>
<text x="133.3" y="105.2">2</text>
<text x="144.7" y="102.6">3</text>
<text x="59.4" y="113.1" transform="rotate(-90 59.4 113.1)">5</text>
<text x="133.3" y="112.8">5</text>
<text x="55.2" y="115.3">3</text>
<text x="67.9" y="117.9">1</text>
<text x="87.6" y="115.3">9</text>
<text x="99" y="117.9">8</text>
<text x="133.3" y="117.9">4</text>
<text x="144.7" y="115.3">6</text>
<text x="55.2" y="120.4">4</text>
<text x="59.4" y="124.5" transform="rotate(-90 59.4 124.5)">2</text>
<text x="87" y="120.4">10</text>
<text x="201.7" y="130.2" transform="rotate(-90 201.7 130.2)">5</text>
<text x="237.2" y="131.5" transform="rotate(-90 237.2 131.5)">6</text>
<text x="189.8" y="134.4">1</text>
<text x="210.1" y="136.9">4</text>
<text x="227.9" y="136.9">2</text>
<text x="245.7" y="136.9">7</text>
<text x="189.8" y="139.4">2</text>
<text x="227.9" y="142">4</text>
<text x="245.7" y="142">5</text>
<text x="122.5" y="149.6">3</text>
<text x="167.1" y="147.4" transform="rotate(-90 167.1 147.4)">2</text>
<text x="201.7" y="145.5" transform="rotate(-90 201.7 145.5)">3</text>
<text x="237.2" y="149.3" transform="rotate(-90 237.2 149.3)">3</text>
<text x="122.5" y="154.7">2</text>
<text x="135.2" y="152.1">1</text>
<text x="161.9" y="154.4">3</text>
<text x="54.6" y="159.8">10</text>
<text x="99.8" y="157.6" transform="rotate(-90 99.8 157.6)">2</text>
<text x="167.1" y="158.8" transform="rotate(-90 167.1 158.8)">1</text>
<text x="55.2" y="164.8">9</text>
<text x="67.9" y="162.3">8</text>
<text x="94.5" y="164.5">3</text>
<text x="99.8" y="169" transform="rotate(-90 99.8 169)">1</text>
<text x="121.9" y="178.8">12</text>
<text x="167.1" y="176.6" transform="rotate(-90 167.1 176.6)">2</text>
<text x="121.9" y="183.9">13</text>
<text x="134.6" y="181.4">14</text>
<text x="161.9" y="183.6">3</text>
<text x="167.1" y="188" transform="rotate(-90 167.1 188)">1</text>
</g>
<g font-size="1.3" fill="#725600">
<text x="19.3" y="28.8">DC_311V</text>
<text x="219.9" y="28.8">DC_380V</text>
<text x="269.4" y="37.7">GND_311V</text>
<text x="228.8" y="55.5">GND_311V</text>
<text x="145" y="68.2">DC_380V</text>
<text x="259.3" y="70.7">GND_311V</text>
<text x="145" y="80.9">GND_380V</text>
<text x="18" y="84.7">GND_311V</text>
<text x="219.9" y="86">GND_380V</text>
<text x="113.5" y="101.2">RESET_OC</text>
<text x="247.9" y="99.9">GND_311V</text>
<text x="40.9" y="102.5">GND_311V</text>
<text x="157.7" y="103.7">ENABLE</text>
<text x="170.6" y="103.7">RESET_OC</text>
<text x="22.7" y="116.4">SENSE_IL</text>
<text x="171.7" y="116.4">GND_311V</text>
<text x="119.6" y="131.7">GND_311V</text>
<text x="213.6" y="127.9">GND_311V</text>
<text x="44.7" y="135.5">GND_311V</text>
<text x="172.4" y="135.5">PFC_PWM</text>
<text x="174.2" y="140.6">ENABLE</text>
<text x="140.3" y="144.4">SENSE_VOUT</text>
<text x="76" y="154.5">SENSE_IL</text>
<text x="188.2" y="150.7">GND_311V</text>
<text x="211" y="153.3">GND_311V</text>
<text x="15.5" y="160.9">GND_380V</text>
<text x="151.3" y="163.4">GND_311V</text>
<text x="84" y="173.6">GND_311V</text>
<text x="142" y="173.6">SENSE_VIN</text>
<text x="30.7" y="191.4">GND_311V</text>
<text x="151.3" y="192.6">GND_311V</text>
</g>
<g font-size="1.3" fill="#0f0f0f">
<text x="99.1" y="27.6">INDUCTOR_OUT</text>
<text x="64.8" y="45.4">GATE_BOOST</text>
<text x="77.1" y="70.8">VIN_RAW</text>
<text x="211.3" y="72">VOUT_RAW</text>
<text x="268.9" y="136.8">GATE_BOOST</text>
<text x="110.5" y="149.5">VOUT_RAW</text>
<text x="110.5" y="178.7">VIN_RAW</text>
</g>
<text font-size="1.3" fill="#ff0009" x="25.8" y="119.5">Conferir</text>
<g font-size="1.3" fill="#0000c2">
<text x="16.5" y="124.8">Conferir</text>
<text x="25.2" y="124.8">se</text>
<text x="28.5" y="124.8">2.2A</text>
<text x="33.8" y="124.8">serve</text>
</g>
<g font-size="1" fill="#0000c2">
<text x="236.4" y="67.2">Preferímos</text>
<text x="240.2" y="68.9">os</text>
<text x="243" y="68.9">pinos</text>
<text x="245.6" y="67.2">aterrar</text>
<text x="248.1" y="68.9">flutuando</text>
<text x="251.9" y="67.2">ao</text>
<text x="254.7" y="67.2">deixar</text>
<text x="102.9" y="91.8">O</text>
<text x="104.3" y="95">impedância</text>
<text x="105" y="91.8">MCU</text>
<text x="105.2" y="93.4">RESET_OC</text>
<text x="109.2" y="91.8">deve</text>
<text x="113.7" y="93.4">em</text>
<text x="113.7" y="91.8">configurar</text>
<text x="113.9" y="95">ou</text>
<text x="116.8" y="95">em</text>
<text x="116.9" y="93.4">alta</text>
<text x="120.1" y="95">1</text>
<text x="122.5" y="91.8">o</text>
<text x="106.3" y="96.7">até</text>
<text x="109.7" y="96.7">estar</text>
<text x="114.6" y="96.7">pronto</text>
</g>
</svg>
